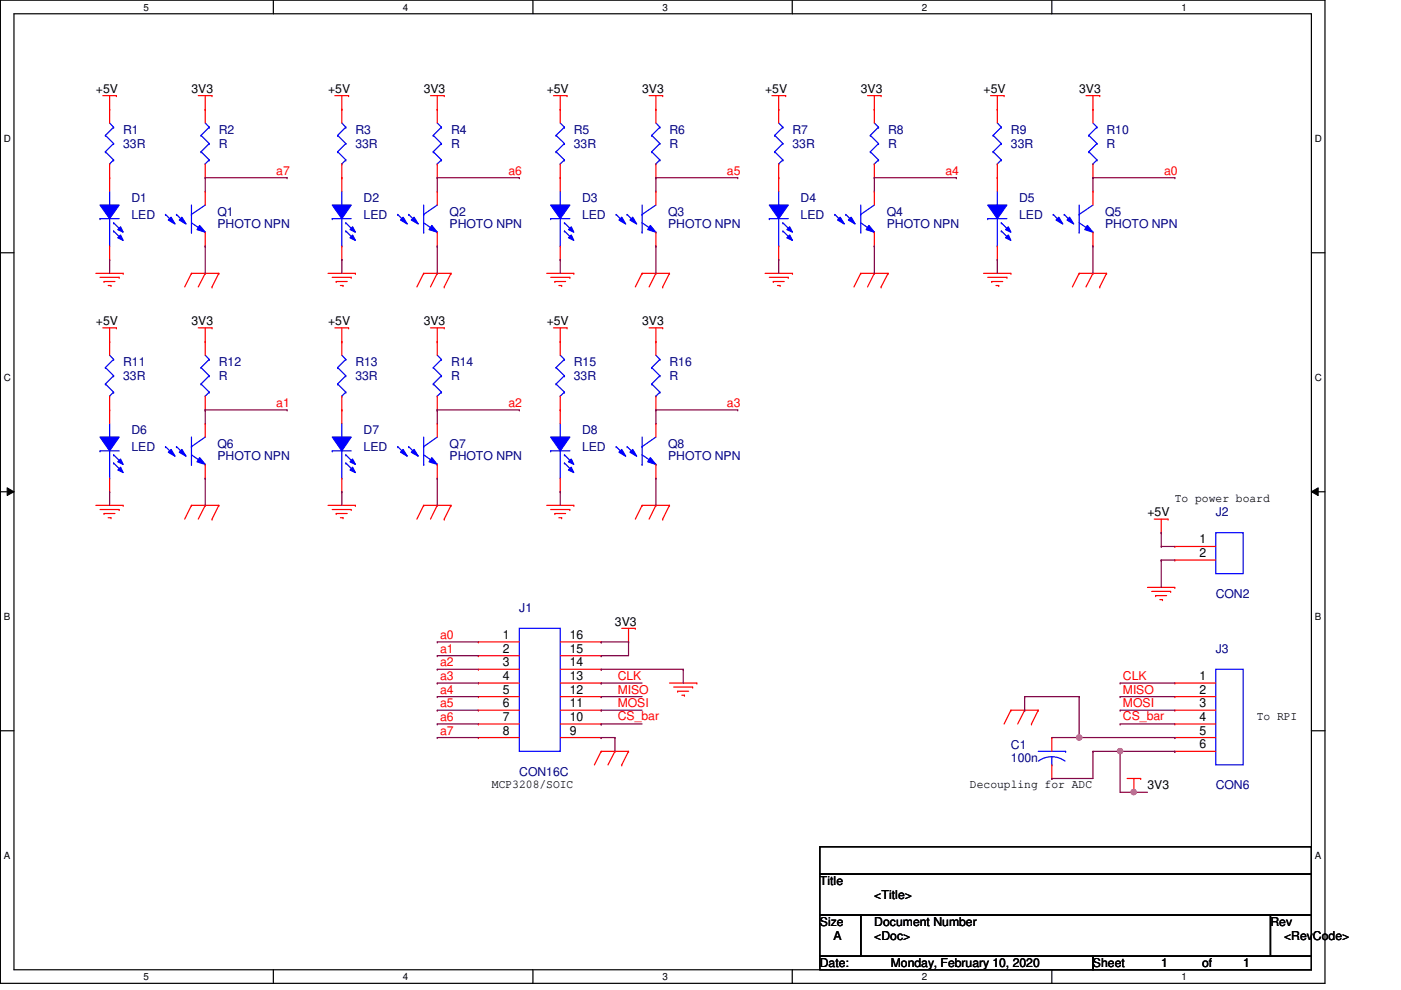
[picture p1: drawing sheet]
<svg xmlns="http://www.w3.org/2000/svg" width="297mm" height="210mm" viewBox="0 0 297 210" stroke-linecap="round" stroke-linejoin="round" font-family="sans-serif">
<path d="M.1 0h280.8v208.5h-280.8zM3 2.9h275v202.7h-275z" fill="none" stroke="#000" stroke-width=".25"/>
<g fill="#fff">
<path d="M30.4 .3h1.2v2.4h-1.2z"/>
<path d="M30.4 205.9h1.2v2.3h-1.2z"/>
</g>
<path d="M58 0v2.9M58 205.6v2.9" fill="none" stroke="#000" stroke-width=".25"/>
<g fill="#fff">
<path d="M85.4 .3h1.2v2.4h-1.2z"/>
<path d="M85.4 205.9h1.2v2.3h-1.2z"/>
</g>
<path d="M113 0v2.9M113 205.6v2.9" fill="none" stroke="#000" stroke-width=".25"/>
<g fill="#fff">
<path d="M140.5 .3h1.1v2.4h-1.1z"/>
<path d="M140.5 205.9h1.1v2.3h-1.1z"/>
</g>
<path d="M168 0v2.9M168 205.6v2.9" fill="none" stroke="#000" stroke-width=".25"/>
<g fill="#fff">
<path d="M195.4 .3h1.2v2.4h-1.2z"/>
<path d="M195.4 205.9h1.2v2.3h-1.2z"/>
</g>
<path d="M223 0v2.9M223 205.6v2.9" fill="none" stroke="#000" stroke-width=".25"/>
<g fill="#fff">
<path d="M250.5 .3h1.1v2.4h-1.1z"/>
<path d="M250.5 205.9h1.1v2.3h-1.1z"/>
<path d="M.8 28.2h1.5v2.4h-1.5z"/>
<path d="M278.8 28.2h1.4v2.4h-1.4z"/>
<path d="M.8 78.9h1.5v2.3h-1.5z"/>
<path d="M278.8 78.9h1.4v2.3h-1.4z"/>
</g>
<path d="M.1 53.6h2.9M278 53.6h2.9" fill="none" stroke="#000" stroke-width=".25"/>
<g fill="#fff">
<path d="M.8 129.6h1.4v2.3h-1.4z"/>
<path d="M278.8 129.6h1.3v2.3h-1.3z"/>
</g>
<path d="M.1 104.3h2.9M278 104.3h2.9" fill="none" stroke="#000" stroke-width=".25"/>
<path d="M1.5 103.4l1.5 .9-1.5 .8zM278 104.3l1.5-.9v1.7z" fill="#000"/>
<path d="M1.5 103.4l1.5 .9-1.5 .8zM278 104.3l1.5-.9v1.7z" fill="none" stroke="#000" stroke-width=".21"/>
<g fill="#fff">
<path d="M.8 180.3h1.4v2.3h-1.4z"/>
<path d="M278.8 180.3h1.3v2.3h-1.3z"/>
</g>
<path d="M.1 154.9h2.9M278 154.9h2.9M173.8 179.5h104.2v5.8h-104.2zM173.8 185.3h104.2v8.7h-104.2zM173.8 194h8.7v8.7h-8.7zM182.5 194h86.9v8.7h-86.9zM269.4 194h8.6v8.7h-8.6zM173.8 202.7h57.9v2.9h-57.9zM231.7 202.7h46.3v2.9h-46.3z" fill="none" stroke="#000" stroke-width=".25"/>
<g fill="none" stroke="#f00" stroke-width=".25">
<path d="M21.8 20.3h2.9M23.2 23.2h.1M23.2 20.3v2.9M24.7 20.3h.1M42 20.3h3M43.5 23.2h.1M43.5 20.3v2.9M45 20.3h.1M71 20.3h2.9M72.5 23.2h.1M72.5 20.3v2.9M73.9 20.3h.1"/>
<path d="M91.3 20.3h2.9M92.7 23.2h.1M92.7 20.3v2.9M94.2 20.3h.1M117.3 20.3h2.9M118.8 23.2h.1M118.8 20.3v2.9M120.2 20.3h.1M137.6 20.3h2.9M139.1 23.2h.1M139.1 20.3v2.9M140.5 20.3h.1"/>
<path d="M163.7 20.3h2.9M165.1 23.2h.1M165.1 20.3v2.9M166.6 20.3h.1M183.9 20.3h2.9M185.4 23.2h.1M185.4 20.3v2.9M186.8 20.3h.1M210 20.3h2.9M211.5 23.2h.1M211.5 20.3v2.9M212.9 20.3h.1"/>
<path d="M230.2 20.3h3M231.7 23.2h.1M231.7 20.3v2.9M233.2 20.3h.1M20.3 58h5.8M21.2 58.8h4.1M22.1 59.7h.1M22.1 59.7h2.3M25.3 58.8h.1M26.1 58h.1M40.6 58h.1M40.6 58h5.8"/>
<path d="M40.6 58l-1.4 2.8M43.5 58h.1M43.5 58l-1.5 2.8M46.4 58h.1M46.4 58l-1.4 2.8M69.6 58h5.7M70.4 58.8h4.1M71.3 59.7h.1M71.3 59.7h2.3M74.5 58.8h.1M75.3 58h.1M89.8 58h.1"/>
<path d="M89.8 58h5.8M89.8 58l-1.4 2.8M92.7 58h.1M92.7 58l-1.4 2.8M95.6 58h.1M95.6 58l-1.4 2.8M115.9 58h5.8M116.8 58.8h4M117.6 59.7h.1M117.6 59.7h2.3M120.8 58.8h.1M121.7 58h.1"/>
<path d="M136.1 58h.1M136.1 58h5.8M136.1 58l-1.4 2.8M139.1 58h.1M139.1 58l-1.5 2.8M141.9 58h.1M141.9 58l-1.4 2.8M162.2 58h5.8M163.1 58.8h4M164 59.7h.1M164 59.7h2.3M167.1 58.8h.1"/>
<path d="M168 58h.1M182.5 58h.1M182.5 58h5.8M182.5 58l-1.4 2.8M185.4 58h.1M185.4 58l-1.5 2.8M188.3 58h.1M188.3 58l-1.5 2.8M208.5 58h5.8M209.4 58.8h4.1M210.3 59.7h.1M210.3 59.7h2.3"/>
<path d="M213.5 58.8h.1M214.3 58h.1M228.8 58h.1M228.8 58h5.8M228.8 58l-1.4 2.8M231.7 58h.1M231.7 58l-1.5 2.8M234.6 58h.1M234.6 58l-1.4 2.8M21.8 69.5h2.9M22.9 60.5h.6M23.2 72.4h.1"/>
<path d="M23.2 69.5v2.9M23.5 60.5h.1M24.7 69.5h.1M42 69.5h3M43.5 72.4h.1M43.5 69.5v2.9M45 69.5h.1M45 60.8h.1M71 69.5h2.9M72.2 60.5h.5M72.5 72.4h.1M72.5 69.5v2.9"/>
<path d="M72.7 60.5h.1M73.9 69.5h.1M91.3 69.5h2.9M92.7 72.4h.1M92.7 69.5v2.9M94.2 69.5h.1M94.2 60.8h.1M117.3 69.5h2.9M118.5 60.5h.6M118.8 72.4h.1M118.8 69.5v2.9M119.1 60.5h.1"/>
<path d="M120.2 69.5h.1M137.6 69.5h2.9M139.1 72.4h.1M139.1 69.5v2.9M140.5 69.5h.1M140.5 60.8h.1M164.8 60.5h.6M165.4 60.5h.1M186.8 60.8h.1M211.2 60.5h.5M211.7 60.5h.1M233.2 60.8h.1"/>
<path d="M20.3 107.1h5.8M21.2 108h4.1M22.1 108.9h.1M22.1 108.9h2.3M22.9 109.8h.6M23.5 109.8h.1M25.3 108h.1M26.1 107.1h.1M40.6 107.1h.1M40.6 107.1h5.8M40.6 107.1l-1.4 3M43.5 107.1h.1"/>
<path d="M43.5 107.1l-1.5 3M45 110.1h.1M46.4 107.1h.1M46.4 107.1l-1.4 3M69.6 107.1h5.7M70.4 108h4.1M71.3 108.9h.1M71.3 108.9h2.3M72.2 109.8h.5M72.7 109.8h.1M74.5 108h.1M75.3 107.1h.1"/>
<path d="M89.8 107.1h.1M89.8 107.1h5.8M89.8 107.1l-1.4 3M92.7 107.1h.1M92.7 107.1l-1.4 3M94.2 110.1h.1M95.6 107.1h.1M95.6 107.1l-1.4 3M115.9 107.1h5.8M116.8 108h4M117.6 108.9h.1M117.6 108.9h2.3"/>
<path d="M118.5 109.8h.6M119.1 109.8h.1M120.8 108h.1M121.7 107.1h.1M136.1 107.1h.1M136.1 107.1h5.8M136.1 107.1l-1.4 3M139.1 107.1h.1M139.1 107.1l-1.5 3M140.5 110.1h.1M141.9 107.1h.1M141.9 107.1l-1.4 3"/>
<path d="M244.7 110.1h2.9M246.2 112.9h.1M246.2 110.1v2.8M247.6 110.1h.1M131.8 133.2h2.9M133.3 136.1h.1M133.3 133.2v2.9M134.7 133.2h.1M243.3 124.5h5.8M244.2 125.4h4M245 126.3h.1M245 126.3h2.4"/>
<path d="M245.9 127.1h.6M246.5 127.1h.1M248.2 125.4h.1M249.1 124.5h.1M127.5 159.3h.1M127.5 159.3l-1.5 2.9M127.5 159.3h5.8M130.4 159.3h.1M130.4 159.3l-1.5 2.9M133.3 159.3h.1M133.3 159.3l-1.5 2.9M141.9 144.8h5.8"/>
<path d="M142.8 145.7h4.1M143.7 146.6h.1M143.7 146.6h2.3M144.6 147.4h.5M145.1 147.4h.1M146.9 145.7h.1M147.7 144.8h.1M214.3 150.6h.1M214.3 150.6l-1.4 2.9M214.3 150.6h5.8M217.3 150.6h.1M217.3 150.6l-1.5 2.9"/>
<path d="M218.7 153.5h.1M220.1 150.6h.1M220.1 150.6l-1.4 2.9M131.8 162.2h.1M239 165.1h2.8M240.4 168h.1M240.4 165.1v2.9M241.8 165.1h.1"/>
</g>
<path d="M177 45.5h.1M177 45.5l1.7 1.7M179.3 45.5h.1M179.3 45.5l1.8 1.7M182.5 45.5h.1M182.5 49.2h.1M182.5 47.2l2.9 2M182.5 43.5v5.7M185.4 49.2h.1M185.4 43.5l-2.9 2" fill="none" stroke="#00f" stroke-width=".25"/>
<path d="M184.2 47.8l1.2 1.4-1.8-.5z" fill="#00f"/>
<path d="M184.2 47.8l1.2 1.4-1.8-.5z" fill="none" stroke="#00f" stroke-width=".25"/>
<path d="M178.1 46.1l.9 1.4-1.4-.8z" fill="#00f"/>
<path d="M178.1 46.1l.9 1.4-1.4-.8z" fill="none" stroke="#00f" stroke-width=".25"/>
<path d="M179.9 46.7l.6-.6 .8 1.4z" fill="#00f"/>
<path d="M35.1 45.5h.1M35.1 45.5l1.7 1.7M37.4 45.5h.1M37.4 45.5l1.8 1.7M40.6 45.5h.1M40.6 49.2h.1M40.6 47.2l2.9 2M40.6 43.5v5.7M43.5 49.2h.1M43.5 43.5l-2.9 2M179.9 46.7l.6-.6 .8 1.4z" fill="none" stroke="#00f" stroke-width=".25"/>
<path d="M185.4 52.2h.1M185.4 40.6h.1M185.4 40.6v2.9M185.4 49.2v3" fill="none" stroke="#f00" stroke-width=".25"/>
<path d="M42.3 47.8l1.2 1.4-1.7-.5z" fill="#00f"/>
<path d="M42.3 47.8l1.2 1.4-1.7-.5z" fill="none" stroke="#00f" stroke-width=".25"/>
<path d="M35.7 46.7l.6-.6 .8 1.4z" fill="#00f"/>
<path d="M35.7 46.7l.6-.6 .8 1.4z" fill="none" stroke="#00f" stroke-width=".25"/>
<path d="M38.6 46.1l.9 1.4-1.5-.8z" fill="#00f"/>
<path d="M38.6 46.1l.9 1.4-1.5-.8zM163.1 46.4h.1M163.1 46.4h4M165.1 43.5h.1M165.1 52.2h.1M165.1 40.6v2.9M165.1 46.4v5.8" fill="none" stroke="#00f" stroke-width=".25"/>
<path d="M43.5 52.2h.1M43.5 40.6h.1M43.5 40.6v2.9M43.5 49.2v3" fill="none" stroke="#f00" stroke-width=".25"/>
<path d="M163.1 43.5h4l-2 2.9z" fill-rule="evenodd" fill="#00f"/>
<path d="M163.1 43.5h4l-2 2.9z" fill="none" stroke="#00f" stroke-width=".25"/>
<path d="M166.8 50.4l.6-.6 .6 1.2z" fill-rule="evenodd" fill="#00f"/>
<path d="M166.8 50.4l.6-.6 .6 1.2z" fill="none" stroke="#00f" stroke-width=".25"/>
<path d="M167.4 48.1l.6 1.1-1.2-.5z" fill-rule="evenodd" fill="#00f"/>
<g fill="none" stroke="#00f" stroke-width=".25">
<path d="M130.6 45.5h.1M130.6 45.5l1.8 1.7M133 45.5h.1M133 45.5l1.7 1.7M136.1 45.5h.1M136.1 49.2h.1M136.1 47.2l3 2M136.1 43.5v5.7M139.1 49.2h.1M139.1 43.5l-3 2M166 47.2h.1M166 49h.1"/>
<path d="M166 47.2l1.7 1.8M166 49l1.7 1.7M167.4 48.1l.6 1.1-1.2-.5z"/>
</g>
<path d="M165.1 37.7h.1M165.1 37.7v2.9M165.1 55h.1M165.1 52.2v2.8" fill="none" stroke="#f00" stroke-width=".25"/>
<path d="M137.9 47.8l1.2 1.4-1.8-.5z" fill="#00f"/>
<path d="M137.9 47.8l1.2 1.4-1.8-.5z" fill="none" stroke="#00f" stroke-width=".25"/>
<path d="M131.2 46.7l.6-.6 .9 1.4z" fill="#00f"/>
<path d="M131.2 46.7l.6-.6 .9 1.4z" fill="none" stroke="#00f" stroke-width=".25"/>
<path d="M134.2 46.1l.8 1.4-1.4-.8z" fill="#00f"/>
<g fill="none" stroke="#00f" stroke-width=".25">
<path d="M22.3 28.7h.1M22.3 32.2h.1M22.3 28.7l1.8 1.7M22.3 32.2l1.8 1.7M23.2 34.8h.1M23.2 26.1l.9 .9M24.1 27h.1M24.1 30.4h.1M24.1 33.9h.1M24.1 27l-1.8 1.7M24.1 30.4l-1.8 1.8M24.1 33.9l-.9 .9"/>
<path d="M116.8 46.4h.1M116.8 46.4h4M118.8 43.5h.1M118.8 52.2h.1M118.8 40.6v2.9M118.8 46.4v5.8M134.2 46.1l.8 1.4-1.4-.8zM91.9 77.9h.1M91.9 77.9l1.7 1.8M92.7 75.3l.9 .9M93.6 76.2h.1M93.6 79.7h.1"/>
<path d="M93.6 76.2l-1.7 1.7M93.6 79.7l-1.7 1.7M91.9 81.4h.1M91.9 81.4l1.7 1.7M92.7 84h.1M93.6 83.1h.1M93.6 83.1l-.9 .9"/>
</g>
<path d="M23.2 23.2h.1M23.2 37.7h.1M23.2 23.2v2.9M23.2 34.8v2.9M139.1 52.2h.1M139.1 40.6h.1M139.1 40.6v2.9M139.1 49.2v3M92.7 72.4h.1M92.7 72.4v2.9M92.7 86.9h.1M92.7 84v2.9" fill="none" stroke="#f00" stroke-width=".25"/>
<path d="M116.8 43.5h4l-2 2.9z" fill-rule="evenodd" fill="#00f"/>
<path d="M116.8 43.5h4l-2 2.9z" fill="none" stroke="#00f" stroke-width=".25"/>
<path d="M121.1 49.8l.6 1.2-1.2-.6z" fill-rule="evenodd" fill="#00f"/>
<path d="M121.1 49.8l.6 1.2-1.2-.6z" fill="none" stroke="#00f" stroke-width=".25"/>
<path d="M121.1 48.1l.6 1.1-1.2-.5z" fill-rule="evenodd" fill="#00f"/>
<g fill="none" stroke="#00f" stroke-width=".25">
<path d="M119.7 47.2h.1M119.7 49h.1M119.7 47.2l1.7 1.8M119.7 49l1.7 1.7M121.1 48.1l.6 1.1-1.2-.5zM223.3 45.5h.1M223.3 45.5l1.7 1.7M225.6 45.5h.1M225.6 45.5l1.8 1.7M228.8 45.5h.1M228.8 49.2h.1M228.8 47.2l2.9 2"/>
<path d="M228.8 43.5v5.7M231.7 49.2h.1M231.7 43.5l-2.9 2M71.6 77.9h.1M71.6 77.9l1.7 1.8M72.5 75.3l.8 .9M73.3 76.2h.1M73.3 79.7h.1M73.3 76.2l-1.7 1.7M73.3 79.7l-1.7 1.7M117.9 77.9h.1M117.9 77.9l1.8 1.8"/>
<path d="M118.8 75.3l.9 .9M119.7 76.2h.1M119.7 79.7h.1M119.7 76.2l-1.8 1.7M119.7 79.7l-1.8 1.7M138.2 77.9h.1M138.2 77.9l1.7 1.8M139.1 75.3l.8 .9M139.9 76.2h.1M139.9 79.7h.1M139.9 76.2l-1.7 1.7M139.9 79.7l-1.7 1.7"/>
<path d="M71.6 81.4h.1M71.6 81.4l1.7 1.7M72.5 84h.1M73.3 83.1h.1M73.3 83.1l-.8 .9M117.9 81.4h.1M117.9 81.4l1.8 1.7M118.8 84h.1M119.7 83.1h.1M119.7 83.1l-.9 .9M138.2 81.4h.1M138.2 81.4l1.7 1.7"/>
<path d="M139.1 84h.1M139.9 83.1h.1M139.9 83.1l-.8 .9"/>
</g>
<g fill="none" stroke="#f00" stroke-width=".25">
<path d="M118.8 37.7h.1M118.8 37.7v2.9M118.8 55h.1M118.8 52.2v2.8M72.5 72.4h.1M72.5 72.4v2.9M118.8 72.4h.1M118.8 72.4v2.9M139.1 72.4h.1M139.1 72.4v2.9M72.5 86.9h.1M72.5 84v2.9"/>
<path d="M118.8 86.9h.1M118.8 84v2.9M139.1 86.9h.1M139.1 84v2.9"/>
</g>
<path d="M230.5 47.8l1.2 1.4-1.7-.5z" fill="#00f"/>
<path d="M230.5 47.8l1.2 1.4-1.7-.5z" fill="none" stroke="#00f" stroke-width=".25"/>
<path d="M223.9 46.7l.6-.6 .8 1.4z" fill="#00f"/>
<path d="M223.9 46.7l.6-.6 .8 1.4z" fill="none" stroke="#00f" stroke-width=".25"/>
<path d="M226.8 46.1l.9 1.4-1.5-.8z" fill="#00f"/>
<g fill="none" stroke="#00f" stroke-width=".25">
<path d="M209.4 46.4h.1M209.4 46.4h4.1M211.5 43.5h.1M211.5 52.2h.1M211.5 40.6v2.9M211.5 46.4v5.8M226.8 46.1l.9 1.4-1.5-.8zM42.6 77.9h.1M42.6 77.9l1.8 1.8M43.5 75.3l.9 .9M44.4 76.2h.1M44.4 79.7h.1"/>
<path d="M44.4 76.2l-1.8 1.7M44.4 79.7l-1.8 1.7M42.6 81.4h.1M42.6 81.4l1.8 1.7M43.5 84h.1M44.4 83.1h.1M44.4 83.1l-.9 .9"/>
</g>
<path d="M231.7 52.2h.1M231.7 40.6h.1M231.7 40.6v2.9M231.7 49.2v3M43.5 72.4h.1M43.5 72.4v2.9M43.5 86.9h.1M43.5 84v2.9" fill="none" stroke="#f00" stroke-width=".25"/>
<path d="M209.4 43.5h4.1l-2 2.9z" fill-rule="evenodd" fill="#00f"/>
<path d="M209.4 43.5h4.1l-2 2.9z" fill="none" stroke="#00f" stroke-width=".25"/>
<path d="M213.8 49.8l.5 1.2-1.1-.6z" fill-rule="evenodd" fill="#00f"/>
<path d="M213.8 49.8l.5 1.2-1.1-.6z" fill="none" stroke="#00f" stroke-width=".25"/>
<path d="M213.8 48.1l.5 1.1-1.1-.5z" fill-rule="evenodd" fill="#00f"/>
<g fill="none" stroke="#00f" stroke-width=".25">
<path d="M84.3 45.5h.1M84.3 45.5l1.8 1.7M86.7 45.5h.1M86.7 45.5l1.7 1.7M89.8 45.5h.1M89.8 49.2h.1M89.8 47.2l2.9 2M89.8 43.5v5.7M92.7 49.2h.1M92.7 43.5l-2.9 2M212.3 47.2h.1M212.3 49h.1"/>
<path d="M212.3 47.2l1.7 1.8M212.3 49l1.7 1.7M213.8 48.1l.5 1.1-1.1-.5zM22.3 77.9h.1M22.3 77.9l1.8 1.8M23.2 75.3l.9 .9M24.1 76.2h.1M24.1 79.7h.1M24.1 76.2l-1.8 1.7M24.1 79.7l-1.8 1.7M22.3 81.4h.1M22.3 81.4l1.8 1.7"/>
<path d="M23.2 84h.1M24.1 83.1h.1M24.1 83.1l-.9 .9"/>
</g>
<path d="M211.5 37.7h.1M211.5 37.7v2.9M211.5 55h.1M211.5 52.2v2.8M23.2 72.4h.1M23.2 72.4v2.9M23.2 86.9h.1M23.2 84v2.9" fill="none" stroke="#f00" stroke-width=".25"/>
<path d="M91.6 47.8l1.1 1.4-1.7-.5z" fill="#00f"/>
<path d="M91.6 47.8l1.1 1.4-1.7-.5z" fill="none" stroke="#00f" stroke-width=".25"/>
<path d="M85.5 46.1l.9 1.4-1.5-.8z" fill="#00f"/>
<path d="M85.5 46.1l.9 1.4-1.5-.8z" fill="none" stroke="#00f" stroke-width=".25"/>
<path d="M87.2 46.7l.6-.6 .9 1.4z" fill="#00f"/>
<path d="M70.4 46.4h.1M70.4 46.4h4.1M72.5 43.5h.1M72.5 52.2h.1M72.5 40.6v2.9M72.5 46.4v5.8M87.2 46.7l.6-.6 .9 1.4zM110.1 133.2h8.7v26.1h-8.7z" fill="none" stroke="#00f" stroke-width=".25"/>
<g fill="none" stroke="#f00" stroke-width=".25">
<path d="M92.7 52.2h.1M92.7 40.6h.1M92.7 40.6v2.9M92.7 49.2v3M101.4 136.1h.1M101.4 139h.1M101.4 136.1h8.7M101.4 139h8.7M118.8 136.1h8.7M118.8 139h8.7M127.5 136.1h.1M127.5 139h.1"/>
<path d="M101.4 141.9h.1M101.4 144.8h.1M101.4 147.7h.1M101.4 150.6h.1M101.4 153.5h.1M101.4 156.4h.1M101.4 141.9h8.7M101.4 144.8h8.7M101.4 147.7h8.7M101.4 150.6h8.7M101.4 153.5h8.7M101.4 156.4h8.7"/>
<path d="M118.8 141.9h8.7M118.8 144.8h8.7M118.8 147.7h8.7M118.8 150.6h8.7M118.8 153.5h8.7M118.8 156.4h8.7M127.5 156.4h.1M127.5 153.5h.1M127.5 141.9h.1M127.5 144.8h.1M127.5 147.7h.1M127.5 150.6h.1"/>
</g>
<path d="M70.4 43.5h4.1l-2 2.9z" fill-rule="evenodd" fill="#00f"/>
<path d="M70.4 43.5h4.1l-2 2.9z" fill="none" stroke="#00f" stroke-width=".25"/>
<path d="M74.8 49.8l.5 1.2-1.1-.6z" fill-rule="evenodd" fill="#00f"/>
<path d="M74.8 49.8l.5 1.2-1.1-.6z" fill="none" stroke="#00f" stroke-width=".25"/>
<path d="M74.8 48.1l.5 1.1-1.1-.5z" fill-rule="evenodd" fill="#00f"/>
<g fill="none" stroke="#00f" stroke-width=".25">
<path d="M73.3 47.2h.1M73.3 49h.1M73.3 47.2l1.8 1.8M73.3 49l1.8 1.7M74.8 48.1l.5 1.1-1.1-.5zM84.3 94.7h.1M84.3 94.7l1.8 1.7M86.7 94.7h.1M86.7 94.7l1.7 1.7M89.8 94.7h.1M89.8 98.5h.1M89.8 96.4l2.9 2.1"/>
<path d="M89.8 92.7v5.8M92.7 98.5h.1M92.7 92.7l-2.9 2M257.8 141.9h5.8v20.3h-5.8z"/>
</g>
<g fill="none" stroke="#f00" stroke-width=".25">
<path d="M72.5 37.7h.1M72.5 37.7v2.9M72.5 55h.1M72.5 52.2v2.8M249.1 144.8h.1M249.1 147.7h.1M249.1 150.6h.1M249.1 153.5h.1M249.1 156.4h.1M249.1 159.3h.1M249.1 144.8h8.7M249.1 147.7h8.7"/>
<path d="M249.1 150.6h8.7M249.1 153.5h8.7M249.1 156.4h8.7M249.1 159.3h8.7"/>
</g>
<path d="M91.6 97l1.1 1.5-1.7-.6z" fill="#00f"/>
<path d="M91.6 97l1.1 1.5-1.7-.6z" fill="none" stroke="#00f" stroke-width=".25"/>
<path d="M85.5 95.3l.9 1.4-1.5-.8z" fill="#00f"/>
<path d="M85.5 95.3l.9 1.4-1.5-.8z" fill="none" stroke="#00f" stroke-width=".25"/>
<path d="M87.2 95.9l.6-.6 .9 1.4z" fill="#00f"/>
<g fill="none" stroke="#00f" stroke-width=".25">
<path d="M184.5 28.7h.1M184.5 32.2h.1M184.5 28.7l1.8 1.7M184.5 32.2l1.8 1.7M185.4 34.8h.1M185.4 26.1l.9 .9M186.3 27h.1M186.3 30.4h.1M186.3 33.9h.1M186.3 27l-1.8 1.7M186.3 30.4l-1.8 1.8M186.3 33.9l-.9 .9"/>
<path d="M70.4 95.6h.1M70.4 95.6h4.1M72.5 92.7h.1M72.5 89.8v2.9M72.5 95.6v5.8M87.2 95.9l.6-.6 .9 1.4zM72.5 101.4h.1M257.8 112.9h5.8v8.7h-5.8z"/>
</g>
<path d="M185.4 23.2h.1M185.4 37.7h.1M185.4 23.2v2.9M185.4 34.8v2.9M92.7 89.8h.1M92.7 89.8v2.9M92.7 98.5v2.9M92.7 101.4h.1M249.1 115.9h.1M249.1 118.7h.1M249.1 115.9h8.7M249.1 118.7h8.7" fill="none" stroke="#f00" stroke-width=".25"/>
<path d="M70.4 92.7h4.1l-2 2.9z" fill-rule="evenodd" fill="#00f"/>
<path d="M70.4 92.7h4.1l-2 2.9z" fill="none" stroke="#00f" stroke-width=".25"/>
<path d="M74.8 99.1l.5 1.1-1.1-.5z" fill-rule="evenodd" fill="#00f"/>
<path d="M74.8 99.1l.5 1.1-1.1-.5z" fill="none" stroke="#00f" stroke-width=".25"/>
<path d="M74.8 97.3l.5 1.2-1.1-.6z" fill-rule="evenodd" fill="#00f"/>
<g fill="none" stroke="#00f" stroke-width=".25">
<path d="M138.2 28.7h.1M138.2 32.2h.1M138.2 28.7l1.7 1.7M138.2 32.2l1.7 1.7M139.1 34.8h.1M139.1 26.1l.8 .9M139.9 27h.1M139.9 30.4h.1M139.9 33.9h.1M139.9 27l-1.7 1.7M139.9 30.4l-1.7 1.8M139.9 33.9l-.8 .9"/>
<path d="M164.2 28.7h.1M164.2 32.2h.1M164.2 28.7l1.8 1.7M164.2 32.2l1.8 1.7M165.1 34.8h.1M165.1 26.1l.9 .9M166 27h.1M166 30.4h.1M166 33.9h.1M166 27l-1.8 1.7M166 30.4l-1.8 1.8M166 33.9l-.9 .9"/>
<path d="M21.2 46.4h.1M21.2 46.4h4.1M23.2 43.5h.1M23.2 52.2h.1M23.2 40.6v2.9M23.2 46.4v5.8M73.3 96.4h.1M73.3 98.2h.1M73.3 96.4l1.8 1.8M73.3 98.2l1.8 1.7M74.8 97.3l.5 1.2-1.1-.6z"/>
</g>
<path d="M139.1 23.2h.1M139.1 37.7h.1M139.1 23.2v2.9M139.1 34.8v2.9M165.1 23.2h.1M165.1 37.7h.1M165.1 23.2v2.9M165.1 34.8v2.9M72.5 86.9h.1M72.5 86.9v2.9M72.5 104.3h.1M72.5 101.4v2.9" fill="none" stroke="#f00" stroke-width=".25"/>
<path d="M21.2 43.5h4.1l-2.1 2.9z" fill-rule="evenodd" fill="#00f"/>
<path d="M21.2 43.5h4.1l-2.1 2.9z" fill="none" stroke="#00f" stroke-width=".25"/>
<path d="M25.6 49.8l.5 1.2-1.1-.6z" fill-rule="evenodd" fill="#00f"/>
<path d="M25.6 49.8l.5 1.2-1.1-.6z" fill="none" stroke="#00f" stroke-width=".25"/>
<path d="M25.6 48.1l.5 1.1-1.1-.5z" fill-rule="evenodd" fill="#00f"/>
<g fill="none" stroke="#00f" stroke-width=".25">
<path d="M117.9 28.7h.1M117.9 32.2h.1M117.9 28.7l1.8 1.7M117.9 32.2l1.8 1.7M118.8 34.8h.1M118.8 26.1l.9 .9M119.7 27h.1M119.7 30.4h.1M119.7 33.9h.1M119.7 27l-1.8 1.7M119.7 30.4l-1.8 1.8M119.7 33.9l-.9 .9"/>
<path d="M24.1 47.2h.1M24.1 49h.1M24.1 47.2l1.7 1.8M24.1 49l1.7 1.7M25.6 48.1l.5 1.1-1.1-.5zM130.6 94.7h.1M130.6 94.7l1.8 1.7M133 94.7h.1M133 94.7l1.7 1.7M136.1 94.7h.1M136.1 98.5h.1M136.1 96.4l3 2.1"/>
<path d="M136.1 92.7v5.8M139.1 98.5h.1M139.1 92.7l-3 2M220.1 159.3h5.8M225.9 159.3h.1M223 162.2h.1M223 160.4l1.5 .3 1.3 .7M223 160.4l-1.5 .3-1.3 .7M223 160.4v1.8"/>
</g>
<path d="M23.2 37.7h.1M23.2 37.7v2.9M118.8 23.2h.1M118.8 37.7h.1M118.8 23.2v2.9M118.8 34.8v2.9M23.2 55h.1M23.2 52.2v2.8M223 156.4h.1M223 156.4v2.9M223 165.1h.1M223 162.2v2.9" fill="none" stroke="#f00" stroke-width=".25"/>
<path d="M137.9 97l1.2 1.5-1.8-.6z" fill="#00f"/>
<path d="M137.9 97l1.2 1.5-1.8-.6z" fill="none" stroke="#00f" stroke-width=".25"/>
<path d="M131.2 95.9l.6-.6 .9 1.4z" fill="#00f"/>
<path d="M131.2 95.9l.6-.6 .9 1.4z" fill="none" stroke="#00f" stroke-width=".25"/>
<path d="M134.2 95.3l.8 1.4-1.4-.8z" fill="#00f"/>
<path d="M116.8 95.6h.1M116.8 95.6h4M118.8 92.7h.1M118.8 89.8v2.9M118.8 95.6v5.8M134.2 95.3l.8 1.4-1.4-.8zM118.8 101.4h.1" fill="none" stroke="#00f" stroke-width=".25"/>
<path d="M139.1 89.8h.1M139.1 89.8v2.9M139.1 98.5v2.9M139.1 101.4h.1" fill="none" stroke="#f00" stroke-width=".25"/>
<path d="M116.8 92.7h4l-2 2.9z" fill-rule="evenodd" fill="#00f"/>
<path d="M116.8 92.7h4l-2 2.9z" fill="none" stroke="#00f" stroke-width=".25"/>
<path d="M120.5 99.7l.6-.6 .6 1.1z" fill-rule="evenodd" fill="#00f"/>
<path d="M120.5 99.7l.6-.6 .6 1.1z" fill="none" stroke="#00f" stroke-width=".25"/>
<path d="M121.1 97.3l.6 1.2-1.2-.6z" fill-rule="evenodd" fill="#00f"/>
<g fill="none" stroke="#00f" stroke-width=".25">
<path d="M230.8 28.7h.1M230.8 32.2h.1M230.8 28.7l1.8 1.7M230.8 32.2l1.8 1.7M231.7 34.8h.1M231.7 26.1l.9 .9M232.6 27h.1M232.6 30.4h.1M232.6 33.9h.1M232.6 27l-1.8 1.7M232.6 30.4l-1.8 1.8M232.6 33.9l-.9 .9"/>
<path d="M35.1 94.7h.1M35.1 94.7l1.7 1.7M37.4 94.7h.1M37.4 94.7l1.8 1.7M40.6 94.7h.1M40.6 98.5h.1M40.6 96.4l2.9 2.1M40.6 92.7v5.8M43.5 98.5h.1M43.5 92.7l-2.9 2M119.7 96.4h.1M119.7 98.2h.1"/>
<path d="M119.7 96.4l1.7 1.8M119.7 98.2l1.7 1.7M121.1 97.3l.6 1.2-1.2-.6z"/>
</g>
<path d="M231.7 23.2h.1M231.7 37.7h.1M231.7 23.2v2.9M231.7 34.8v2.9M118.8 86.9h.1M118.8 86.9v2.9M118.8 104.3h.1M118.8 101.4v2.9" fill="none" stroke="#f00" stroke-width=".25"/>
<path d="M42.3 97l1.2 1.5-1.7-.6z" fill="#00f"/>
<path d="M42.3 97l1.2 1.5-1.7-.6z" fill="none" stroke="#00f" stroke-width=".25"/>
<path d="M36.3 95.3l.8 1.4-1.4-.8z" fill="#00f"/>
<path d="M36.3 95.3l.8 1.4-1.4-.8z" fill="none" stroke="#00f" stroke-width=".25"/>
<path d="M38.6 95.3l.9 1.4-1.5-.8z" fill="#00f"/>
<g fill="none" stroke="#00f" stroke-width=".25">
<path d="M42.6 28.7h.1M42.6 32.2h.1M42.6 28.7l1.8 1.7M42.6 32.2l1.8 1.7M43.5 34.8h.1M43.5 26.1l.9 .9M44.4 27h.1M44.4 30.4h.1M44.4 33.9h.1M44.4 27l-1.8 1.7M44.4 30.4l-1.8 1.8M44.4 33.9l-.9 .9"/>
<path d="M210.6 28.7h.1M210.6 32.2h.1M210.6 28.7l1.7 1.7M210.6 32.2l1.7 1.7M211.5 34.8h.1M211.5 26.1l.8 .9M212.3 27h.1M212.3 30.4h.1M212.3 33.9h.1M212.3 27l-1.7 1.7M212.3 30.4l-1.7 1.8M212.3 33.9l-.8 .9"/>
<path d="M21.2 95.6h.1M21.2 95.6h4.1M23.2 92.7h.1M23.2 89.8v2.9M23.2 95.6v5.8M38.6 95.3l.9 1.4-1.5-.8zM23.2 101.4h.1"/>
</g>
<path d="M43.5 23.2h.1M43.5 37.7h.1M43.5 23.2v2.9M43.5 34.8v2.9M211.5 23.2h.1M211.5 37.7h.1M211.5 23.2v2.9M211.5 34.8v2.9M43.5 89.8h.1M43.5 89.8v2.9M43.5 98.5v2.9M43.5 101.4h.1" fill="none" stroke="#f00" stroke-width=".25"/>
<path d="M21.2 92.7h4.1l-2.1 2.9z" fill-rule="evenodd" fill="#00f"/>
<path d="M21.2 92.7h4.1l-2.1 2.9z" fill="none" stroke="#00f" stroke-width=".25"/>
<path d="M25 99.7l.6-.6 .5 1.1z" fill-rule="evenodd" fill="#00f"/>
<path d="M25 99.7l.6-.6 .5 1.1z" fill="none" stroke="#00f" stroke-width=".25"/>
<path d="M25 97.9l.6-.6 .5 1.2z" fill-rule="evenodd" fill="#00f"/>
<g fill="none" stroke="#00f" stroke-width=".25">
<path d="M71.6 28.7h.1M71.6 32.2h.1M71.6 28.7l1.7 1.7M71.6 32.2l1.7 1.7M72.5 34.8h.1M72.5 26.1l.8 .9M73.3 27h.1M73.3 30.4h.1M73.3 33.9h.1M73.3 27l-1.7 1.7M73.3 30.4l-1.7 1.8M73.3 33.9l-.8 .9"/>
<path d="M91.9 28.7h.1M91.9 32.2h.1M91.9 28.7l1.7 1.7M91.9 32.2l1.7 1.7M92.7 34.8h.1M92.7 26.1l.9 .9M93.6 27h.1M93.6 30.4h.1M93.6 33.9h.1M93.6 27l-1.7 1.7M93.6 30.4l-1.7 1.8M93.6 33.9l-.9 .9"/>
<path d="M24.1 96.4h.1M24.1 98.2h.1M24.1 96.4l1.7 1.8M24.1 98.2l1.7 1.7M25 97.9l.6-.6 .5 1.2z"/>
</g>
<path d="M72.5 23.2h.1M72.5 37.7h.1M72.5 23.2v2.9M72.5 34.8v2.9M92.7 23.2h.1M92.7 37.7h.1M92.7 23.2v2.9M92.7 34.8v2.9M23.2 86.9h.1M23.2 86.9v2.9M23.2 104.3h.1M23.2 101.4v2.9" fill="none" stroke="#f00" stroke-width=".25"/>
<g fill="none" stroke="#7f0040" stroke-width=".25">
<path d="M43.5 37.7h.1M43.5 37.7v2.9M43.5 37.7h17.4M60.9 37.7h.1M92.7 37.7h.1M92.7 37.7h17.4M92.7 37.7v2.9M110.1 37.7h.1M139.1 37.7h.1M139.1 37.7h17.3M139.1 37.7v2.9M156.4 37.7h.1"/>
<path d="M185.4 37.7h.1M185.4 37.7h17.4M185.4 37.7v2.9M202.8 37.7h.1M231.7 37.7h.1M231.7 37.7v2.9M231.7 37.7h17.4M249.1 37.7h.1M23.2 55h.1M23.2 55v3M43.5 52.2h.1M43.5 52.2v5.8"/>
<path d="M72.5 55h.1M72.5 55v3M92.7 52.2h.1M92.7 52.2v5.8M118.8 55h.1M118.8 55v3M139.1 52.2h.1M139.1 52.2v5.8M165.1 55h.1M165.1 55v3M185.4 52.2h.1M185.4 52.2v5.8"/>
<path d="M211.5 55h.1M211.5 55v3M231.7 52.2h.1M231.7 52.2v5.8M43.5 86.9h.1M43.5 86.9v2.9M43.5 86.9h17.4M60.9 86.9h.1M92.7 86.9h.1M92.7 86.9v2.9M92.7 86.9h17.4M110.1 86.9h.1"/>
<path d="M139.1 86.9h.1M139.1 86.9v2.9M139.1 86.9h17.3M156.4 86.9h.1M23.2 104.3h.1M23.2 104.3v2.8M43.5 101.4h.1M43.5 101.4v5.7M72.5 104.3h.1M72.5 104.3v2.8M92.7 101.4h.1M92.7 101.4v5.7"/>
<path d="M118.8 104.3h.1M118.8 104.3v2.8M139.1 101.4h.1M139.1 101.4v5.7M246.2 118.7h.1M246.2 115.9h.1M246.2 112.9h.1M246.2 112.9v3M246.2 118.7v5.8M246.2 118.7h2.9M246.2 115.9h2.9M92.7 136.1h.1"/>
<path d="M92.7 139h.1M92.7 136.1h8.7M92.7 139h8.7M127.5 136.1h.1M127.5 139h.1M127.5 136.1h5.8M133.3 136.1h.1M133.3 136.1v2.9h-5.8M92.7 141.9h.1M92.7 144.8h.1M92.7 147.7h.1M92.7 150.6h.1"/>
<path d="M92.7 153.5h.1M92.7 156.4h.1M92.7 144.8h8.7M92.7 147.7h8.7M92.7 150.6h8.7M92.7 153.5h8.7M92.7 141.9h8.7M92.7 156.4h8.7M127.5 141.9h.1M127.5 144.8h.1M127.5 147.7h.1M127.5 150.6h.1"/>
<path d="M127.5 153.5h.1M127.5 156.4h.1M127.5 144.8h8.6M127.5 147.7h8.6M127.5 150.6h8.6M127.5 153.5h8.6M127.5 141.9h17.4M127.5 156.4h2.9M130.4 156.4h.1M130.4 156.4v2.9M144.9 141.9h.1M144.9 141.9v2.9"/>
<path d="M223 156.4h26.1M228.8 156.4h.1M228.8 147.7h.1M228.8 147.7v8.7M231.7 159.3h.1M231.7 159.3h5.8M231.7 159.3v5.8h-8.7M237.5 159.3h.1M237.5 144.8h.1M237.5 147.7h.1M237.5 150.6h.1M237.5 153.5h.1"/>
<path d="M237.5 144.8h11.6M237.5 147.7h11.6M237.5 150.6h11.6M237.5 153.5h11.6M249.1 156.4h.1M223 165.1h.1"/>
</g>
<circle cx="228.8" cy="156.4" r=".56" fill="#f0f"/>
<circle cx="228.8" cy="156.4" r=".56" fill="none" stroke="#f0f" stroke-width=".25"/>
<path d="M217.3 147.7h.1M217.3 150.6h.1M217.3 147.7h11.5M217.3 147.7v2.9M237.5 168h2.9M240.4 168h.1" fill="none" stroke="#7f0040" stroke-width=".25"/>
<circle cx="240.4" cy="167.9" r=".56" fill="#f0f"/>
<circle cx="240.4" cy="167.9" r=".56" fill="none" stroke="#f0f" stroke-width=".25"/>
<path d="M237.5 159.3h.1M237.5 159.3v8.7M237.5 159.3h11.6M249.1 159.3h.1" fill="none" stroke="#7f0040" stroke-width=".25"/>
<circle cx="237.5" cy="159.3" r=".56" fill="#f0f"/>
<circle cx="237.5" cy="159.3" r=".56" fill="none" stroke="#f0f" stroke-width=".25"/>
<path d="M240.4 168h.1M240.4 168h2.9" fill="none" stroke="#7f0040" stroke-width=".25"/>
<circle cx="228.8" cy="156.4" r=".56" fill="#f0f"/>
<circle cx="228.8" cy="156.4" r=".56" fill="none" stroke="#f0f" stroke-width=".25"/>
<circle cx="240.4" cy="167.9" r=".56" fill="#f0f"/>
<circle cx="240.4" cy="167.9" r=".56" fill="none" stroke="#f0f" stroke-width=".25"/>
<circle cx="237.5" cy="159.3" r=".56" fill="#f0f"/>
<circle cx="237.5" cy="159.3" r=".56" fill="none" stroke="#f0f" stroke-width=".25"/>
<g font-size="2.6">
<text x="20.3" y="19.7">+5V</text>
<text x="40.6" y="19.7">3V3</text>
<text x="69.6" y="19.7">+5V</text>
<text x="89.8" y="19.7">3V3</text>
<text x="115.9" y="19.7">+5V</text>
<text x="136.1" y="19.7">3V3</text>
<text x="162.2" y="19.7">+5V</text>
<text x="182.5" y="19.7">3V3</text>
<text x="208.5" y="19.7">+5V</text>
<text x="228.8" y="19.7">3V3</text>
<text x="20.3" y="69">+5V</text>
<text x="40.6" y="69">3V3</text>
<text x="69.6" y="69">+5V</text>
<text x="89.8" y="69">3V3</text>
<text x="115.9" y="69">+5V</text>
<text x="136.1" y="69">3V3</text>
<text x="249.1" y="106.3">To power board</text>
<text x="243.3" y="109.5">+5V</text>
<text x="254.3" y="115.2">1</text>
<text x="254.3" y="118.1">2</text>
<text x="106.6" y="135.5">1</text>
<text x="120.8" y="135.5">16</text>
<text x="130.4" y="132.7">3V3</text>
<text x="106.6" y="138.4">2</text>
<text x="106.6" y="141.3">3</text>
<text x="120.8" y="141.3">14</text>
<text x="120.8" y="138.4">15</text>
<text x="106.6" y="144.2">4</text>
<text x="106.6" y="147.1">5</text>
<text x="106.6" y="149.9">6</text>
<text x="120.8" y="144.2">13</text>
<text x="120.8" y="147.1">12</text>
<text x="120.8" y="149.9">11</text>
<text x="254.3" y="144.2">1</text>
<text x="254.3" y="147.1">2</text>
<text x="254.3" y="149.9">3</text>
<text x="106.6" y="152.9">7</text>
<text x="106.6" y="155.7">8</text>
<text x="120.8" y="155.7">9</text>
<text x="120.8" y="152.9">10</text>
<text x="254.3" y="152.9">4</text>
<text x="254.3" y="155.7">5</text>
<text x="266.4" y="152.7">To RPI</text>
<text x="254.3" y="158.7">6</text>
<text x="104.3" y="167.1">MCP3208/SOIC</text>
<text x="205.7" y="167.1">Decoupling for ADC</text>
<text x="243.3" y="167.4">3V3</text>
<text x="173.8" y="187.7">Title</text>
<text x="185.4" y="190.6">&lt;Title&gt;</text>
<text x="173.8" y="196.3">Size</text>
<text x="185.4" y="196.3">Document Number</text>
<text x="269.4" y="196.3">Rev</text>
<text x="176.7" y="199.3">A</text>
<text x="185.4" y="199.3">&lt;Doc&gt;</text>
<text x="272.2" y="199.3">&lt;RevCode&gt;</text>
<text x="173.8" y="205.1">Date:</text>
<text x="188.8" y="205.1">Monday, February 10, 2020</text>
<text x="231.7" y="205.1">Sheet</text>
<text x="246.2" y="205.1">1</text>
<text x="254.9" y="205.1">of</text>
<text x="263.6" y="205.1">1</text>
</g>
<g font-size="2.6" fill="#00007f">
<text x="26.1" y="28.4">R1</text>
<text x="46.4" y="28.4">R2</text>
<text x="75.4" y="28.4">R3</text>
<text x="95.6" y="28.4">R4</text>
<text x="121.7" y="28.4">R5</text>
<text x="141.9" y="28.4">R6</text>
<text x="168" y="28.4">R7</text>
<text x="188.3" y="28.4">R8</text>
<text x="214.3" y="28.4">R9</text>
<text x="234.6" y="28.4">R10</text>
<text x="26.1" y="31.3">33R</text>
<text x="46.4" y="31.3">R</text>
<text x="75.4" y="31.3">33R</text>
<text x="95.6" y="31.3">R</text>
<text x="121.7" y="31.3">33R</text>
<text x="141.9" y="31.3">R</text>
<text x="168" y="31.3">33R</text>
<text x="188.3" y="31.3">R</text>
<text x="214.3" y="31.3">33R</text>
<text x="234.6" y="31.3">R</text>
<text x="27.9" y="42.9">D1</text>
<text x="27.9" y="46.4">LED</text>
<text x="46.1" y="45.8">Q1</text>
<text x="77.1" y="42.9">D2</text>
<text x="77.1" y="46.4">LED</text>
<text x="95.3" y="45.8">Q2</text>
<text x="123.4" y="42.9">D3</text>
<text x="123.4" y="46.4">LED</text>
<text x="141.6" y="45.8">Q3</text>
<text x="169.8" y="42.9">D4</text>
<text x="169.8" y="46.4">LED</text>
<text x="188" y="45.8">Q4</text>
<text x="216.1" y="42.9">D5</text>
<text x="216.1" y="46.4">LED</text>
<text x="234.3" y="45.8">Q5</text>
<text x="46.1" y="48.4">PHOTO NPN</text>
<text x="95.3" y="48.4">PHOTO NPN</text>
<text x="141.6" y="48.4">PHOTO NPN</text>
<text x="188" y="48.4">PHOTO NPN</text>
<text x="234.3" y="48.4">PHOTO NPN</text>
<text x="26.1" y="77.6">R11</text>
<text x="46.4" y="77.6">R12</text>
<text x="75.4" y="77.6">R13</text>
<text x="95.6" y="77.6">R14</text>
<text x="121.7" y="77.6">R15</text>
<text x="141.9" y="77.6">R16</text>
<text x="26.1" y="80.5">33R</text>
<text x="46.4" y="80.5">R</text>
<text x="75.4" y="80.5">33R</text>
<text x="95.6" y="80.5">R</text>
<text x="121.7" y="80.5">33R</text>
<text x="141.9" y="80.5">R</text>
<text x="27.9" y="92.1">D6</text>
<text x="27.9" y="95.6">LED</text>
<text x="46.1" y="95">Q6</text>
<text x="77.1" y="92.1">D7</text>
<text x="77.1" y="95.6">LED</text>
<text x="95.3" y="95">Q7</text>
<text x="123.4" y="92.1">D8</text>
<text x="123.4" y="95.6">LED</text>
<text x="141.6" y="95">Q8</text>
<text x="46.1" y="97.6">PHOTO NPN</text>
<text x="95.3" y="97.6">PHOTO NPN</text>
<text x="141.6" y="97.6">PHOTO NPN</text>
<text x="257.8" y="109.5">J2</text>
<text x="110.1" y="129.8">J1</text>
<text x="257.8" y="126.9">CON2</text>
<text x="257.8" y="138.4">J3</text>
<text x="214.3" y="158.7">C1</text>
<text x="214.3" y="161.6">100n</text>
<text x="110.1" y="164.5">CON16C</text>
<text x="257.8" y="167.4">CON6</text>
</g>
<g font-size="2.6" fill="#f00">
<text x="58.6" y="37.1">a7</text>
<text x="107.8" y="37.1">a6</text>
<text x="154.1" y="37.1">a5</text>
<text x="200.4" y="37.1">a4</text>
<text x="246.8" y="37.1">a0</text>
<text x="58.6" y="86.3">a1</text>
<text x="107.8" y="86.3">a2</text>
<text x="154.1" y="86.3">a3</text>
<text x="93.3" y="135.5">a0</text>
<text x="93.3" y="138.4">a1</text>
<text x="93.3" y="141.3">a2</text>
<text x="93.3" y="144.2">a3</text>
<text x="93.3" y="147.1">a4</text>
<text x="93.3" y="150">a5</text>
<text x="131" y="144.2">CLK</text>
<text x="131" y="147.1">MISO</text>
<text x="131" y="150">MOSI</text>
<text x="238.1" y="144.2">CLK</text>
<text x="238.1" y="147.1">MISO</text>
<text x="238.1" y="150">MOSI</text>
<text x="93.3" y="152.9">a6</text>
<text x="93.3" y="155.8">a7</text>
<text x="131" y="152.7">CS_bar</text>
<text x="238.1" y="152.7">CS_bar</text>
</g>
<g font-size="2.1">
<text x="30.4" y="2.2">5</text>
<text x="85.4" y="2.2">4</text>
<text x="140.5" y="2.2">3</text>
<text x="195.4" y="2.2">2</text>
<text x="250.5" y="2.2">1</text>
<text x=".8" y="30.1">D</text>
<text x="278.8" y="30.1">D</text>
<text x=".8" y="80.8">C</text>
<text x="278.8" y="80.8">C</text>
<text x=".8" y="131.5">B</text>
<text x="278.8" y="131.5">B</text>
<text x=".8" y="182.2">A</text>
<text x="278.8" y="182.2">A</text>
<text x="30.4" y="207.8">5</text>
<text x="85.4" y="207.8">4</text>
<text x="140.5" y="207.8">3</text>
<text x="195.4" y="207.8">2</text>
<text x="250.5" y="207.8">1</text>
</g>
</svg>
